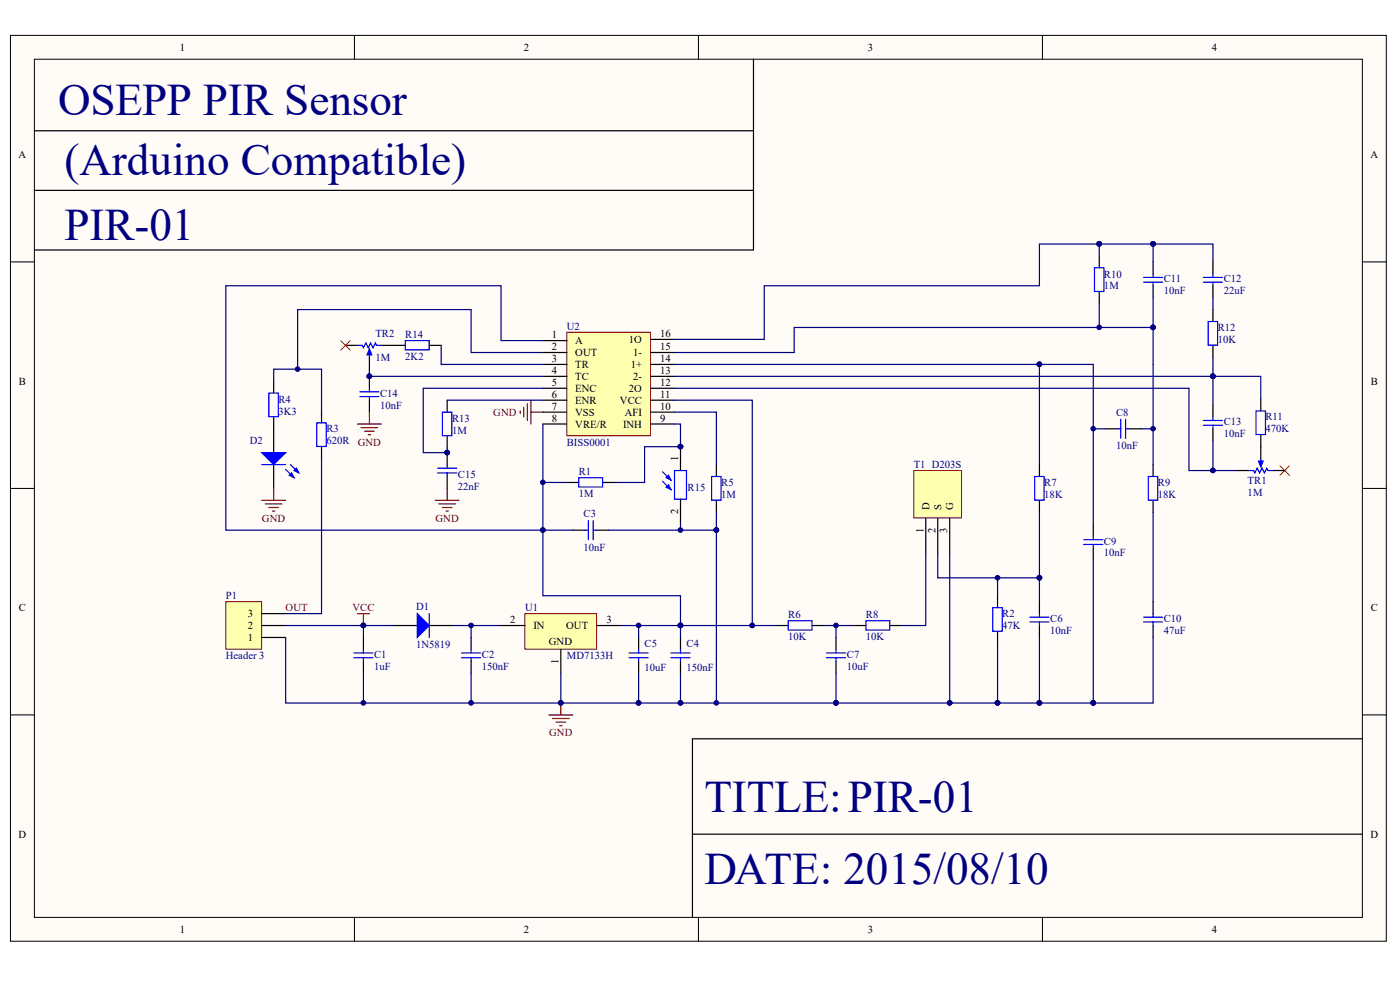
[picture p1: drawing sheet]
<svg xmlns="http://www.w3.org/2000/svg" width="288mm" height="202mm" viewBox="0 0 288 202" stroke-linecap="round" stroke-linejoin="round" font-family="sans-serif">
<g fill="#fffcf8" stroke="#000" stroke-width=".21">
<path d="M2.1 7.3h282.9v186.1h-282.9z"/>
<path d="M7.1 12.2h273v176.3h-273z"/>
</g>
<path d="M72.9 7.3v4.9M143.6 7.3v4.9M214.3 7.3v4.9M2.1 53.8h5M280.2 53.8h4.9M2.1 100.3h5M280.2 100.3h4.9M2.1 146.9h5M280.2 146.9h4.9M72.9 188.5v4.9M143.6 188.5v4.9M214.3 188.5v4.9" fill="none" stroke="#000" stroke-width=".21"/>
<path d="M154.9 12.2v14.7h-147.8M154.9 26.9v12.2h-147.8M154.9 39.1v12.3h-147.8M280.2 151.8h-137.8v36.7M142.4 171.4h137.8" fill="none" stroke="#000" stroke-width=".25"/>
<path d="M107.9 126.1h14.8v7.3h-14.8z" fill="#ffffb0" stroke="#800000" stroke-width=".21"/>
<path d="M103 128.5h4.9M115.3 133.4v4.9M122.7 128.5h4.9" fill="none" stroke="#000" stroke-width=".25"/>
<path d="M46.4 123.6h7.4v9.8h-7.4z" fill="#ffffb0" stroke="#800000" stroke-width=".21"/>
<g fill="none" stroke="#000" stroke-width=".25">
<path d="M116.5 99.1h2.5M123.9 99.1h2.5M147.3 95.4v2.5M117.8 108.9h2.4M122.7 108.9h2.5M139.9 102.5v4.9M147.3 102.8v2.4M53.8 131h4.9M53.8 128.5h4.9M53.8 126.1h4.9M74.7 131v2.4M74.7 135.9v2.4"/>
<path d="M80.9 128.5h4.9M88.3 128.5h4.9M96.9 131v2.4M96.9 135.9v2.4M131.3 131v2.4M131.3 135.9v2.4M139.9 131v2.4M139.9 135.9v2.4"/>
</g>
<g fill="#00f" stroke="#00f" stroke-width=".25">
<path d="M85.8 126.1l2.5 2.4-2.5 2.5z"/>
<path d="M137 100.1l.5-.5 .5 1z"/>
<path d="M137 98.1l.5-.5 .5 1z"/>
</g>
<g fill="none" stroke="#00f" stroke-width=".25">
<path d="M119 98.1h4.9v1.9h-4.9zM136.2 98.9l1.8 1.7M136.2 96.9l1.8 1.7M138.7 96.7v5.8h2.5v-5.8M146.3 97.9h2v4.8h-2zM120.2 108.9h.8M121 106.9v4M122 106.9v4M122 108.9h.7M72.8 134.1h3.9M72.8 135.1h3.9M74.7 133.4v.7"/>
<path d="M74.7 135.1v.8M88.3 126.1v4.9M94.9 134.1h3.9M94.9 135.1h3.9M96.9 133.4v.7M96.9 135.1v.8M129.3 134.1h4M129.3 135.1h4M131.3 133.4v.7M131.3 135.1v.8M138 134.1h3.9M138 135.1h3.9"/>
<path d="M139.9 133.4v.7M139.9 135.1v.8"/>
</g>
<path d="M74.7 128.5h6.2M93.2 128.5h9.8M96.9 128.5v2.5M115.3 138.3v6.1M139.9 138.3v6.1h-8.6" fill="none" stroke="#000080" stroke-width=".25"/>
<g fill="#000080" stroke="#000080" stroke-width=".21">
<circle cx="96.9" cy="128.5" r=".47"/>
<circle cx="74.7" cy="128.5" r=".47"/>
<circle cx="115.3" cy="144.4" r=".48"/>
<circle cx="139.9" cy="144.4" r=".48"/>
<circle cx="131.3" cy="144.4" r=".48"/>
</g>
<path d="M73.5 126.1h2.5M74.7 126.1v2.4" fill="none" stroke="#800000" stroke-width=".25"/>
<path d="M187.9 96.7h9.8v9.7h-9.8z" fill="#ffffb0" stroke="#800000" stroke-width=".21"/>
<g fill="none" stroke="#000" stroke-width=".25">
<path d="M56.3 78.3v2.4M56.3 85.6v7.4M56.3 95.4v4.9M66.1 84.4v2.5M66.1 91.8v2.4M213.7 95.4v2.5M237.1 95.4v2.5M190.4 106.5v7.3M192.8 106.5v7.3M195.3 106.5v7.3M213.7 102.8v2.4M224.8 107.7v2.4"/>
<path d="M224.8 112.6v2.4M237.1 102.8v2.4M159.6 128.5h2.5M167 128.5h2.4M171.9 131v2.4M171.9 135.9v2.4M175.6 128.5h2.5M183 128.5h2.4M205.1 122.4v2.4M205.1 129.7v2.5M213.7 123.6v2.5M213.7 128.5v2.5"/>
<path d="M237.1 123.6v2.5M237.1 128.5v2.5"/>
</g>
<g fill="none" stroke="#00f" stroke-width=".25">
<path d="M53.8 95.4h4.9M55.3 80.7h1.9v4.9h-1.9zM58.7 96.4l1.8 1.7M59.7 95.4l1.7 1.8M65.1 86.9h2v4.8h-2zM212.7 97.9h2v4.8h-2zM236.1 97.9h2v4.8h-2zM222.8 111.8h4M222.8 110.9h4M224.8 110.1v.8M224.8 111.8v.8M162.1 127.5h4.9v1.9h-4.9z"/>
<path d="M169.9 134.1h4M169.9 135.1h4M171.9 133.4v.7M171.9 135.1v.8M178.1 127.5h4.9v1.9h-4.9zM204.1 124.8h2v4.9h-2zM211.8 127.8h3.9M211.8 126.8h3.9M213.7 126.1v.7M213.7 127.8v.7M235.1 127.8h4M235.1 126.8h4"/>
<path d="M237.1 126.1v.7M237.1 127.8v.7"/>
</g>
<path d="M111.6 72.4h-14.7v-8.8h-35.7v12.2M58.7 128.5h16v2.5M58.7 131v13.4h72.6v-6.1M74.7 138.3v6.1M96.9 138.3v6.1M131.3 128.5v2.5M169.4 128.5h6.2" fill="none" stroke="#000080" stroke-width=".25"/>
<g fill="none" stroke="#800000" stroke-width=".25">
<path d="M107 84.4v.5M107.7 83.7v1.9M108.4 82.9v3.5M109.2 82.2v4.9M109.2 84.7h2.4M53.8 102.8h4.9M54.6 103.5h3.4M55.3 104.3h2M56 105h.5M56.3 100.3v2.5M112.9 146.9h4.9M113.6 147.6h3.4"/>
<path d="M114.3 148.3h2M115.1 149.1h.5M115.3 144.4v2.5"/>
</g>
<g fill="#000080" stroke="#000080" stroke-width=".21">
<circle cx="61.2" cy="75.8" r=".47"/>
<circle cx="115.3" cy="144.4" r=".48"/>
<circle cx="74.7" cy="128.5" r=".47"/>
<circle cx="131.3" cy="144.4" r=".48"/>
<circle cx="96.9" cy="144.4" r=".48"/>
<circle cx="74.7" cy="144.4" r=".48"/>
<circle cx="131.3" cy="128.5" r=".47"/>
</g>
<g fill="#00f" stroke="#00f" stroke-width=".25">
<path d="M53.8 93h4.9l-2.4 2.4z"/>
<path d="M59.5 97.6l.5-.4 .5 .9z"/>
<path d="M60.5 96.7l.4-.5 .5 1z"/>
</g>
<path d="M116.5 68.3h17.2v21.2h-17.2z" fill="#ffffb0" stroke="#800000" stroke-width=".21"/>
<g fill="none" stroke="#000" stroke-width=".25">
<path d="M226 52.6v2.4M226 59.9v2.5M237.1 53.8v2.5M237.1 58.7v2.5M249.4 53.8v2.5M249.4 58.7v2.5M71 70.9h2.5M76 73.4v2.4M76 77.3v2.5M78.4 70.9h4.9M88.3 70.9h2.4M111.6 79.8h4.9"/>
<path d="M111.6 77.3h4.9M111.6 74.9h4.9M111.6 72.4h4.9M111.6 70h4.9M133.8 79.8h4.9M133.8 77.3h4.9M133.8 74.9h4.9M133.8 72.4h4.9M133.8 69.7h4.9M249.4 63.6v2.4M249.4 70.9v2.5M76 82.2v2.5"/>
<path d="M91.9 82.2v2.5M91.9 89.6v2.4M91.9 93v2.4M91.9 97.9v2.4M111.6 87.1h4.9M111.6 84.7h4.9M111.6 82.2h4.9M133.8 87.1h4.9M133.8 84.7h4.9M133.8 82.2h4.9M227.3 88.1h2.4M232.2 88.1h2.4"/>
<path d="M249.4 83.2v2.4M249.4 88.1v2.4M254.3 96.7h2.5M259.2 82v2.4M259.2 89.3v4.9M261.7 96.7h2.5"/>
</g>
<g fill="none" stroke="#000080" stroke-width=".25">
<path d="M226 50.1h-12.3v8.6h-56.6v11h-18.4M226 50.1v2.5M226 50.1h11.1M237.1 50.1h12.3v3.7M237.1 50.1v3.7M56.3 78.3v-2.5h9.8v8.6M76 75.8v1.5h35.6M90.7 70.9v4h20.9M111.6 79.8h-24.6v13.2h4.9v-1M111.6 70h-8.6v-11.3h-56.6v50.2h71.4M138.7 77.3h120.5v4.7M138.7 79.8h105.8v16.9h4.9"/>
<path d="M138.7 74.9h75M213.7 74.9h11.1v32.8M213.7 74.9v20.5M226 62.4v4.9M237.1 67.3h-73.8v5.1h-24.6M237.1 61.2v34.2M249.4 61.2v2.4M249.4 73.4v9.8M66.1 94.2v31.9h-7.4M91.9 82.2h19.7M111.6 87.1v35.3h28.3v8.6M111.6 99.1h4.9"/>
<path d="M138.7 84.7h8.6v10.7M138.7 82.2h16v46.3h4.9M138.7 87.1h1.2v4.7h-7.4v7.3h-6.1M224.8 88.1h2.5M234.6 88.1h2.5M249.4 90.5v6.2h4.9M125.2 108.9h22.1M139.9 107.4v1.5M147.3 105.2v39.2M190.4 113.8v14.7h-5M192.8 113.8v4.9h20.9M195.3 113.8v30.6h-23.4"/>
<path d="M205.1 118.7v3.7M213.7 105.2v18.4M224.8 115v29.4M237.1 105.2v18.4M127.6 128.5h27.1M171.9 128.5v2.5M171.9 138.3v6.1M205.1 132.2v12.2M213.7 131v13.4M237.1 131v13.4h-12.3M139.9 144.4h32M195.3 144.4h29.5"/>
</g>
<g fill="#000080" stroke="#000080" stroke-width=".21">
<circle cx="111.6" cy="108.9" r=".47"/>
<circle cx="91.9" cy="93" r=".47"/>
<circle cx="76" cy="77.3" r=".47"/>
<circle cx="139.9" cy="128.5" r=".47"/>
<circle cx="154.7" cy="128.5" r=".47"/>
<circle cx="171.9" cy="128.5" r=".47"/>
<circle cx="195.3" cy="144.4" r=".48"/>
<circle cx="171.9" cy="144.4" r=".48"/>
<circle cx="205.1" cy="144.4" r=".48"/>
<circle cx="205.1" cy="118.7" r=".47"/>
<circle cx="213.7" cy="74.8" r=".47"/>
<circle cx="213.7" cy="118.7" r=".47"/>
<circle cx="224.8" cy="144.4" r=".48"/>
<circle cx="237.1" cy="67.2" r=".47"/>
<circle cx="226" cy="67.2" r=".47"/>
<circle cx="226" cy="50.1" r=".48"/>
<circle cx="237.1" cy="50.1" r=".48"/>
<circle cx="213.7" cy="144.4" r=".48"/>
<circle cx="224.8" cy="88.1" r=".47"/>
<circle cx="237.1" cy="88.1" r=".47"/>
<circle cx="249.4" cy="77.3" r=".47"/>
<circle cx="249.4" cy="96.6" r=".47"/>
<circle cx="147.3" cy="108.9" r=".47"/>
<circle cx="139.9" cy="108.9" r=".47"/>
<circle cx="139.9" cy="144.4" r=".48"/>
<circle cx="147.3" cy="144.4" r=".48"/>
<circle cx="111.6" cy="99.1" r=".47"/>
</g>
<g fill="none" stroke="#00f" stroke-width=".25">
<path d="M225 55h2v4.9h-2zM235.1 57h4M235.1 58h4M237.1 56.3v.7M237.1 58v.7M247.4 57h4M247.4 58h4M249.4 56.3v.7M249.4 58v.7M73.5 70.9h1l.2 .5 .5-.9 .5 .9 .5-.9 .5 .9 .5-.9 .2 .4h1M76 72.2v1.2M76 79.8v.7"/>
<path d="M83.3 70h4.9v1.9h-4.9zM248.4 66h2v4.9h-2zM74 81.5h3.9M74 80.5h3.9M76 81.5v.7M90 97.2h3.9M90 96.2h3.9M91 84.7h1.9v4.8h-1.9zM91.9 95.4v.8M91.9 97.2v.7M229.7 88.1h.8M230.5 86.1v4"/>
<path d="M231.4 86.1v4M231.4 88.1h.8M247.4 87.4h4M247.4 86.4h4M249.4 85.6v.8M249.4 87.4v.7M256.8 96.7h1l.2 .5 .5-1 .5 1 .5-1 .5 1 .5-1 .2 .5h1M258.3 84.4h1.9v4.9h-1.9zM259.2 94.2v1.2"/>
</g>
<path d="M73.5 87.1h4.9M74.2 87.8h3.5M75 88.6h1.9M75.7 89.3h.5M76 84.7v2.4M89.5 102.8h4.9M90.2 103.5h3.5M91 104.3h1.9M91.7 105h.5M91.9 100.3v2.5" fill="none" stroke="#800000" stroke-width=".25"/>
<g fill="#00f" stroke="#00f" stroke-width=".25">
<path d="M76 71.7l.4 1.2h-.9z"/>
<path d="M258.7 94.7h1l-.5 1.2z"/>
</g>
<path d="M70.1 70l1.9 1.9M72 70l-1.9 1.9M263.2 95.7l1.9 1.9M265.1 95.7l-1.9 1.9" fill="none" stroke="#f00" stroke-width=".21"/>
<g font-size="9.3" fill="#000080">
<text x="12" y="23.6">OSEPP PIR Sensor</text>
<text x="13.2" y="35.9">(Arduino Compatible)</text>
<text x="13.2" y="49.3">PIR-01</text>
<text x="144.8" y="166.9">TITLE:PIR-01</text>
<text x="144.8" y="181.6">DATE: 2015/08/10</text>
</g>
<text font-size="6" fill="#000080" x="139.3" y="95.5">PIR?01</text>
<g font-size="2.2">
<text x="37" y="10.5">1</text>
<text x="107.7" y="10.5">2</text>
<text x="178.4" y="10.5">3</text>
<text x="249.2" y="10.5">4</text>
<text x="3.8" y="32.5">A</text>
<text x="281.8" y="32.5">A</text>
<text x="113.5" y="71.9">2</text>
<text x="113.5" y="69.5">1</text>
<text x="118.3" y="70.7">A</text>
<text x="129.3" y="70.5">1O</text>
<text x="135.7" y="71.9">15</text>
<text x="135.7" y="69.2">16</text>
<text x="113.5" y="76.8">4</text>
<text x="113.5" y="74.4">3</text>
<text x="118.3" y="75.6">TR</text>
<text x="118.3" y="73.2">OUT</text>
<text x="129.7" y="75.6">1+</text>
<text x="130.2" y="73.2">1-</text>
<text x="135.7" y="76.8">13</text>
<text x="135.7" y="74.4">14</text>
<text x="3.9" y="79.1">B</text>
<text x="113.5" y="81.7">6</text>
<text x="113.5" y="79.3">5</text>
<text x="118.3" y="83">ENR</text>
<text x="118.3" y="80.5">ENC</text>
<text x="118.3" y="78.1">TC</text>
<text x="127.5" y="83">VCC</text>
<text x="129.3" y="80.5">2O</text>
<text x="130.2" y="78.1">2-</text>
<text x="135.7" y="81.7">11</text>
<text x="135.7" y="79.3">12</text>
<text x="281.9" y="79.1">B</text>
<text x="113.5" y="86.6">8</text>
<text x="113.5" y="84.2">7</text>
<text x="118.3" y="87.9">VRE/R</text>
<text x="118.3" y="85.4">VSS</text>
<text x="128.1" y="87.9">INH</text>
<text x="128.5" y="85.4">AFI</text>
<text x="135.7" y="86.6">9</text>
<text x="135.7" y="84.2">10</text>
<text x="139.4" y="94.7" transform="rotate(-90 139.4 94.7)">1</text>
<text x="139.4" y="105.6" transform="rotate(-90 139.4 105.6)">2</text>
<text x="191.1" y="104.8" transform="rotate(-90 191.1 104.8)">D</text>
<text x="193.6" y="104.8" transform="rotate(-90 193.6 104.8)">S</text>
<text x="196" y="104.8" transform="rotate(-90 196 104.8)">G</text>
<text x="189.9" y="109.5" transform="rotate(-90 189.9 109.5)">1</text>
<text x="192.3" y="109.5" transform="rotate(-90 192.3 109.5)">2</text>
<text x="194.8" y="109.5" transform="rotate(-90 194.8 109.5)">3</text>
<text x="3.9" y="125.6">C</text>
<text x="281.9" y="125.6">C</text>
<text x="51" y="131.7">1</text>
<text x="51" y="129.2">2</text>
<text x="51" y="126.8">3</text>
<text x="104.9" y="128">2</text>
<text x="109.7" y="129.2">IN</text>
<text x="116.4" y="129.2">OUT</text>
<text x="124.7" y="128">3</text>
<text x="112.8" y="132.4">GND</text>
<text x="114.8" y="136.5" transform="rotate(-90 114.8 136.5)">1</text>
<text x="3.8" y="172.1">D</text>
<text x="281.8" y="172.1">D</text>
<text x="37" y="191.7">1</text>
<text x="107.7" y="191.7">2</text>
<text x="178.4" y="191.7">3</text>
<text x="249.2" y="191.7">4</text>
</g>
<g font-size="2.2" fill="#000080">
<text x="227" y="59.5">1M</text>
<text x="227" y="57">R10</text>
<text x="239.3" y="58">C11</text>
<text x="251.6" y="58">C12</text>
<text x="239.3" y="60.4">10nF</text>
<text x="251.6" y="60.4">22uF</text>
<text x="77.2" y="69.2">TR2</text>
<text x="83.3" y="69.5">R14</text>
<text x="116.6" y="67.8">U2</text>
<text x="250.4" y="70.5">10K</text>
<text x="250.4" y="68">R12</text>
<text x="77.2" y="74.1">1M</text>
<text x="83.3" y="73.9">2K2</text>
<text x="57.2" y="82.7">R4</text>
<text x="78.2" y="83.9">10nF</text>
<text x="78.2" y="81.5">C14</text>
<text x="57.2" y="85.2">3K3</text>
<text x="67.1" y="88.8">R3</text>
<text x="92.9" y="89.1">1M</text>
<text x="92.9" y="86.6">R13</text>
<text x="229.5" y="85.4">C8</text>
<text x="251.6" y="89.8">10nF</text>
<text x="251.6" y="87.4">C13</text>
<text x="260.2" y="88.8">470K</text>
<text x="260.2" y="86.4">R11</text>
<text x="51.3" y="91.3">D2</text>
<text x="67.1" y="91.3">620R</text>
<text x="116.6" y="91.5">BISS0001</text>
<text x="229.5" y="92.3">10nF</text>
<text x="94.2" y="100.6">22nF</text>
<text x="94.2" y="98.1">C15</text>
<text x="119" y="97.7">R1</text>
<text x="141.4" y="100.8">R15</text>
<text x="148.3" y="99.9">R5</text>
<text x="187.9" y="96.2">T1 D203S</text>
<text x="214.7" y="99.9">R7</text>
<text x="238.1" y="99.9">R9</text>
<text x="256.5" y="101.8">1M</text>
<text x="256.5" y="99.4">TR1</text>
<text x="119" y="102.1">1M</text>
<text x="120" y="106.2">C3</text>
<text x="148.3" y="102.3">1M</text>
<text x="214.7" y="102.3">18K</text>
<text x="238.1" y="102.3">18K</text>
<text x="120" y="113.1">10nF</text>
<text x="227" y="111.9">C9</text>
<text x="227" y="114.3">10nF</text>
<text x="46.5" y="123.1">P1</text>
<text x="85.6" y="125.3">D1</text>
<text x="108" y="125.6">U1</text>
<text x="162.1" y="131.5">10K</text>
<text x="162.1" y="127">R6</text>
<text x="178.1" y="131.5">10K</text>
<text x="178.1" y="127">R8</text>
<text x="206.1" y="129.2">47K</text>
<text x="206.1" y="126.8">R2</text>
<text x="215.9" y="130.2">10nF</text>
<text x="215.9" y="127.8">C6</text>
<text x="239.3" y="130.2">47uF</text>
<text x="239.3" y="127.8">C10</text>
<text x="46.5" y="135.4">Header 3</text>
<text x="76.9" y="137.6">1uF</text>
<text x="76.9" y="135.1">C1</text>
<text x="85.6" y="133.2">1N5819</text>
<text x="99.1" y="137.6">150nF</text>
<text x="99.1" y="135.1">C2</text>
<text x="116.6" y="135.4">MD7133H</text>
<text x="132.5" y="137.8">10uF</text>
<text x="132.5" y="132.9">C5</text>
<text x="141.2" y="137.8">150nF</text>
<text x="141.2" y="132.9">C4</text>
<text x="174.1" y="137.6">10uF</text>
<text x="174.1" y="135.1">C7</text>
</g>
<g font-size="2.2" fill="#800000">
<text x="101.4" y="85.4">GND</text>
<text x="73.6" y="91.5">GND</text>
<text x="53.9" y="107.2">GND</text>
<text x="89.5" y="107.2">GND</text>
<text x="58.7" y="125.6">OUT</text>
<text x="72.5" y="125.6">VCC</text>
<text x="112.9" y="151.3">GND</text>
</g>
</svg>
